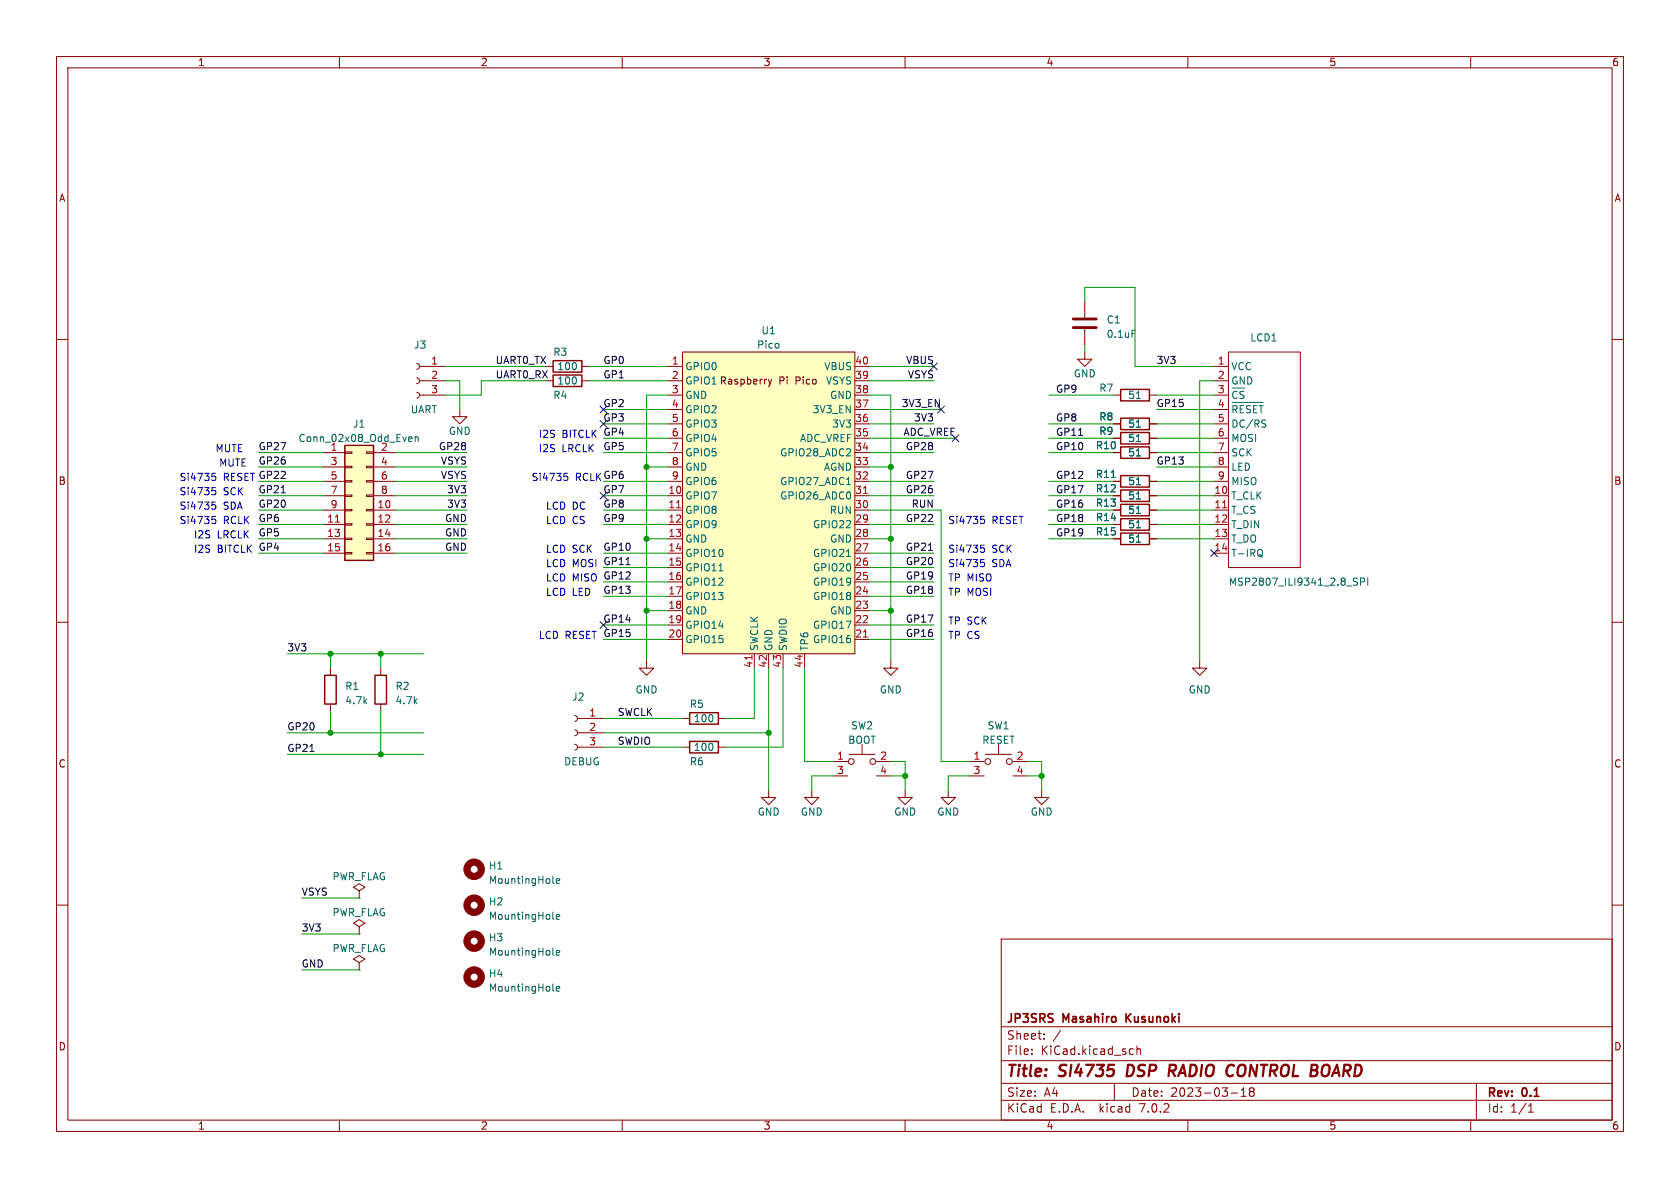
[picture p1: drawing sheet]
<svg xmlns="http://www.w3.org/2000/svg" width="297mm" height="210mm" viewBox="0 0 297 210" stroke-linecap="round" stroke-linejoin="round" font-family="sans-serif">
<g fill="none" stroke="#840000" stroke-width=".18">
<path d="M10 10h277v190h-277zM12 12h273v186h-273zM60 10v2M110 10v2M160 10v2M210 10v2M260 10v2M10 60h2M191.8 53.3v2.8M191.8 58.2v2.8M285 60h2M61 79.9h1.2v.2h-1.2z"/>
<path d="M64.8 79.9h1.2v.2h-1.2zM73.7 69.3l.3 .2 .2 .4-.2 .3-.3 .2M73.7 66.8l.3 .2 .2 .3-.2 .4-.3 .1M73.7 64.3l.3 .1 .2 .4-.2 .3-.3 .2M74.2 69.9h4.5M74.2 67.3h4.5M74.2 64.8h4.5M81.3 72.4v1.3h1.2l-1.2 1.2-1.3-1.2h1.3M96.5 67.3h1.3M96.5 64.8h1.3M102.9 67.3h1.2M102.9 64.8h1.2"/>
<path d="M118.1 77.5h2.5M118.1 69.9h2.5M118.1 67.3h2.5M118.1 64.8h2.5M118.1 72.4h2.5M118.1 74.9h2.5M120.6 62.2h30.5v53.4h-30.5zM135.8 67.1l.3 .8M136.1 67.9l-.3 .4M136.4 67.1l-.3 .8M151.1 77.5h2.6M151.1 69.9h2.6"/>
<path d="M151.1 67.3h2.6M151.1 64.8h2.6M151.1 72.4h2.6M151.1 74.9h2.6M191.8 62.2v1.3h1.2l-1.2 1.3-1.3-1.3h1.3M196.8 77.5h1.3M196.8 69.9h1.3M196.8 74.9h1.3M203.2 77.5h1.3M203.2 69.9h1.3M203.2 74.9h1.3M214.6 77.5h2.6"/>
<path d="M214.6 69.9h2.6M214.6 67.3h2.6M214.6 64.8h2.6M214.6 72.4h2.6M214.6 74.9h2.6M217.2 62.2h12.7v38.1h-12.7zM57.1 87.6h3.9M57.1 85.1h3.9M57.1 95.3h3.9M57.1 90.2h3.9M57.1 92.7h3.9M57.1 97.8h3.9"/>
<path d="M57.1 80h3.9M57.1 82.6h3.9M61 97.7h1.2v.2h-1.2zM61 95.1h1.2v.3h-1.2zM61 92.6h1.2v.2h-1.2zM61 90h1.2v.3h-1.2zM61 87.5h1.2v.3h-1.2zM61 85h1.2v.2h-1.2zM61 82.4h1.2v.3h-1.2zM64.8 97.7h1.2v.2h-1.2zM64.8 95.1h1.2v.3h-1.2zM64.8 92.6h1.2v.2h-1.2z"/>
<path d="M64.8 90h1.2v.3h-1.2zM64.8 87.5h1.2v.3h-1.2zM64.8 85h1.2v.2h-1.2zM64.8 82.4h1.2v.3h-1.2zM66 87.6h3.8M66 85.1h3.8M66 95.3h3.8M66 90.2h3.8M66 92.7h3.8M66 97.8h3.8M66 80h3.8M66 82.6h3.8"/>
<path d="M118.1 87.6h2.5M118.1 85.1h2.5M118.1 95.3h2.5M118.1 90.2h2.5M118.1 92.7h2.5M118.1 97.8h2.5M118.1 80h2.5M118.1 82.6h2.5M151.1 87.6h2.6M151.1 85.1h2.6M151.1 95.3h2.6M151.1 90.2h2.6"/>
<path d="M151.1 92.7h2.6M151.1 97.8h2.6M151.1 80h2.6M151.1 82.6h2.6M196.8 87.6h1.3M196.8 85.1h1.3M196.8 95.3h1.3M196.8 90.2h1.3M196.8 92.7h1.3M196.8 80h1.3M203.2 87.6h1.3M203.2 85.1h1.3"/>
<path d="M203.2 95.3h1.3M203.2 90.2h1.3M203.2 92.7h1.3M203.2 80h1.3M214.6 87.6h2.6M214.6 85.1h2.6M214.6 95.3h2.6M214.6 90.2h2.6M214.6 92.7h2.6M214.6 97.8h2.6M214.6 80h2.6M214.6 82.6h2.6"/>
<path d="M10 110h2M58.4 118.1v1.3M67.3 118.1v1.3M114.3 116.8v1.3h1.3l-1.3 1.3-1.3-1.3h1.3M118.1 100.3h2.5M118.1 102.9h2.5M118.1 105.4h2.5M118.1 108h2.5M118.1 110.5h2.5M118.1 113h2.5M133.3 115.6v2.5M135.9 115.6v2.5"/>
<path d="M138.4 115.6v2.5M142.2 115.6v2.5M151.1 100.3h2.6M151.1 102.9h2.6M151.1 105.4h2.6M151.1 108h2.6M151.1 110.5h2.6M151.1 113h2.6M157.5 116.8v1.3h1.2l-1.2 1.3-1.3-1.3h1.3M212.1 116.8v1.3h1.3l-1.3 1.3-1.3-1.3h1.3M285 110h2M58.4 124.5v1.2"/>
<path d="M67.3 124.5v1.2M101.6 131.6l.4 .1 .1 .4-.2 .4-.3 .1M101.6 129l.4 .2 .1 .4-.2 .3-.3 .1M101.6 126.5l.4 .1 .1 .4-.2 .4-.3 .1M102.1 132.1h4.6M102.1 129.5h4.6M102.1 127h4.6M120.6 132.1h1.3M120.6 127h1.3M127 132.1h1.3M127 127h1.3M135.9 139.7v1.3h1.3l-1.3 1.2-1.3-1.2h1.3"/>
<path d="M143.5 139.7v1.3h1.3l-1.3 1.2-1.3-1.2h1.3M147.3 134.6h2.6M147.3 137.2h2.6M150.1 133.4h4.6M152.4 131.6v1.8M154.9 134.6h2.6M154.9 137.2h2.6M160 139.7v1.3h1.3l-1.3 1.2-1.3-1.2h1.3M167.6 139.7v1.3h1.3l-1.3 1.2-1.2-1.2h1.2M171.4 134.6h2.6M171.4 137.2h2.6M174.2 133.4h4.6"/>
<path d="M176.5 131.6v1.8M179.1 134.6h2.5M179.1 137.2h2.5M184.1 139.7v1.3h1.3l-1.3 1.2-1.2-1.2h1.2M10 160h2M63.5 157.5l1-.7-1-.6-1 .6 1 .7v1.3M63.5 158.8h.1M285 160h2M63.5 170.2l1-.7-1-.6-1 .6 1 .7v1.3M63.5 171.5h.1M63.5 163.8l1-.6-1-.6-1 .6 1 .6v1.3M63.5 165.1h.1"/>
<path d="M177 166h108v32h-108zM60 198v2M110 198v2M160 198v2M177 194.5h108M177 191.5h108M177 187.5h108M177 181.5h108M182.4 186.3v.1M182.4 185.5v.1M184.6 183.6v.1M184.6 182.8v.1"/>
<path d="M197 191.5v3M199.9 185.4l.5 .1M200.4 186.3l-.5 .1M201 185.5l.2-.1 .4 .1v.9M201 184.9v1.5M210 198v2M217.6 193.2h1.2M219.4 193.8h.9M219.4 192.7l.5-.4v1.5M221.1 192.9l-.2 .3v.5l.2 .1h.3l.3-.3-.1-.4-.2-.2M221.1 192.9l-.2-.2 .2-.4h.3l.3 .3-.3 .3M221.1 192.9h.3"/>
<path d="M260 198v2M261 191.5v6.5M270.2 196.6h.9M270.2 195.5l.4-.4v1.5"/>
<circle cx="150.5" cy="134.6" r=".51"/>
<circle cx="154.3" cy="134.6" r=".51"/>
<circle cx="174.6" cy="134.6" r=".51"/>
<circle cx="178.4" cy="134.6" r=".51"/>
</g>
<path d="M206.7 189.3h.8M207.6 188.2h-.8l-.2 2" fill="none" stroke="#840000" stroke-width=".4"/>
<g fill="none" stroke="#840000" stroke-width=".25">
<path d="M61 78.7h5v20.4h-5zM97.8 63.8h5.1v2h-5.1zM97.8 66.3h5.1v2h-5.1zM198.1 76.5h5.1v2h-5.1zM198.1 68.8h5.1v2.1h-5.1zM198.1 79h5.1v2h-5.1zM198.1 73.9h5.1v2h-5.1zM198.1 86.6h5.1v2h-5.1zM198.1 84.1h5.1v2h-5.1zM198.1 94.2h5.1v2.1h-5.1zM198.1 91.7h5.1v2h-5.1zM198.1 89.2h5.1v2h-5.1z"/>
<path d="M57.4 119.4h2v5.1h-2zM66.3 119.4h2v5.1h-2zM121.9 131.1h5.1v2h-5.1zM121.9 126h5.1v2h-5.1z"/>
</g>
<g fill="none" stroke="#006464" stroke-width=".18">
<path d="M200.1 58.4h.6M72.4 77.2l.4 .1v.2l-.6 .1M72.8 78l-.4 .1M73.4 77.3l.2-.1 .3 .1v.8M73.4 77.2v.9M200.9 78.1h.7M200.9 70.4h.7M200.9 75.5h.7M217.8 71.1h5.5M218 71.7v1.3M218.7 69.3l-.4-.1-.3 .3M219.3 71.7v1.3"/>
<path d="M219.9 69.2h-.5l-.2 .2M221.6 71.7v1.3M222.6 71.7h.7M222.9 71.7v1.3M223.7 75l.1 .2-.1 .3M149.7 85.7h.7M149.7 98.4h.7M200.9 88.2h.7M200.9 85.7h.7M200.9 95.8h.7M200.9 93.3h.7M200.9 90.8h.7"/>
<path d="M200.9 80.6h.7M223 97.2a.9 .9 0 0 1 0 1.1l.2 .2M239.5 102.8l.4 .1 .1 .3-.3 .3h-.3M239.5 102.2h.5M240.5 102.9l.6-.1 .2-.2-.1-.3-.7-.1v1.3M241.8 102.2v1.3M97.8 156.1l.1 .1M98.3 155.7l.6-.1v-.2l-.4-.1-.2 .2 .1 .6h.5M97.8 168.8l.1 .1M97.8 162.5h.1M97.8 175.2h.1M98.3 168.4l.6-.1v-.2l-.4-.1-.2 .2 .1 .6h.5"/>
<path d="M98.3 162.1l.6-.1v-.3h-.4l-.2 .1 .1 .7h.5M98.3 174.8l.6-.1v-.3h-.4l-.2 .1 .1 .7h.5"/>
</g>
<g fill="none" stroke="#840000" stroke-width="1.3">
<circle cx="83.8" cy="153.7" r="1.27"/>
<circle cx="83.8" cy="160" r="1.27"/>
<circle cx="83.8" cy="172.7" r="1.27"/>
<circle cx="83.8" cy="166.4" r="1.27"/>
</g>
<path d="M59.3 92.3h.7M119.6 89.8h.7M152.6 87.2h.8M216.1 89.8h.8M132.9 115.9v.7M152.6 112.6h.8" fill="none" stroke="#a90000" stroke-width=".18"/>
<g fill="#ffffc2" stroke="#ffffc2" stroke-width=".18">
<path d="M61 78.7h5v20.4h-5z"/>
<path d="M120.6 62.2h30.5v53.4h-30.5z"/>
</g>
<path d="M189.7 57.9h4.1M189.7 56.4h4.1" fill="none" stroke="#840000" stroke-width=".51"/>
<path d="M164.1 97.3h.8" fill="none" stroke="#0f0f0f" stroke-width=".18"/>
<g fill="none" stroke="#0000c2" stroke-width=".18">
<path d="M37.5 83.7h.6M37.5 86.2h.6M37.5 91.3h.6M37.5 88.7h.6M37.6 84.1h.3l.3 .3-.1 .4-.5 .1M37.6 86.7h.3l.3 .2-.1 .5-.5 .1M37.6 89.2h.3l.3 .3-.1 .4-.5 .1M37.6 91.8h.3l.3 .2-.1 .4-.5 .2M99.7 83.7h.6M99.8 84.1h.3l.3 .3-.1 .4-.5 .1M173.4 96.4h.6M173.4 98.9h.6"/>
<path d="M173.4 91.3h.6M173.5 96.8h.3l.3 .3-.1 .4-.5 .1M173.5 91.8h.3l.3 .2-.1 .4-.5 .2M173.5 99.4h.3l.3 .2-.1 .5-.5 .1"/>
</g>
<g fill="none" stroke="#009600" stroke-width=".18">
<path d="M191.8 53.3v-2.5h8.9v14h13.9M78.7 67.3h2.6v5.1M78.7 64.8h17.8M96.5 67.3h-11.4v2.6h-6.4M104.1 67.3h14M104.1 64.8h14M106.7 77.5h11.4M106.7 74.9h11.4M106.7 72.4h11.4M118.1 69.9h-3.8v46.9M153.7 67.3h11.4M153.7 77.5h15.2"/>
<path d="M153.7 64.8h11.4M153.7 69.9h3.8v46.9M153.7 74.9h11.4M153.7 72.4h12.7M185.4 77.5h11.4M185.4 69.9h11.4M185.4 74.9h11.4M191.8 61v1.2M204.5 77.5h10.1M204.5 69.9h10.1M204.5 74.9h10.1M204.5 72.4h10.1"/>
<path d="M214.6 67.3h-2.5v49.5M45.7 92.7h11.4M45.7 90.2h11.4M45.7 85.1h11.4M45.7 82.6h11.4M45.7 87.6h11.4M45.7 80h11.4M45.7 95.3h11.4M45.7 97.8h11.4M69.8 92.7h12.7M69.8 90.2h12.7M69.8 85.1h12.7"/>
<path d="M69.8 82.6h12.7M69.8 87.6h12.7M69.8 80h12.7M69.8 95.3h12.7M69.8 97.8h12.7M106.7 92.7h11.4M106.7 90.2h11.4M106.7 85.1h11.4M106.7 87.6h11.4M106.7 80h11.4M106.7 97.8h11.4M114.3 82.6h3.8"/>
<path d="M114.3 95.3h3.8M153.7 92.7h11.4M153.7 90.2h12.7v44.4h5M153.7 85.1h11.4M153.7 82.6h3.8M153.7 87.6h11.4M153.7 80h11.4M153.7 95.3h3.8M153.7 97.8h11.4M185.4 92.7h11.4M185.4 90.2h11.4M185.4 85.1h11.4"/>
<path d="M185.4 87.6h11.4M185.4 80h11.4M185.4 95.3h11.4M204.5 92.7h10.1M204.5 90.2h10.1M204.5 85.1h10.1M204.5 82.6h10.1M204.5 87.6h10.1M204.5 80h10.1M204.5 95.3h10.1M50.8 115.6h24.1M58.4 115.6v2.5"/>
<path d="M67.3 115.6v2.5M106.7 110.5h11.4M106.7 105.4h11.4M106.7 100.3h11.4M106.7 102.9h11.4M106.7 113h11.4M114.3 108h3.8M133.3 118.1v8.9h-5M135.9 118.1v21.6M138.4 118.1v14h-10.1M142.2 118.1v16.5h5.1M153.7 108h3.8"/>
<path d="M153.7 110.5h11.4M153.7 105.4h11.4M153.7 100.3h11.4M153.7 102.9h11.4M153.7 113h11.4M50.8 133.4h24.1M50.8 129.5h24.1M58.4 125.7v3.8M67.3 125.7v7.7M106.7 129.5h29.2M106.7 132.1h13.9M106.7 127h13.9"/>
<path d="M147.3 137.2h-3.8v2.5M157.5 137.2h2.5M157.5 134.6h2.5v5.1M171.4 137.2h-3.8v2.5M181.6 134.6h2.5v5.1M181.6 137.2h2.5M53.3 158.8h10.2M53.3 165.1h10.2M53.3 171.5h10.2"/>
</g>
<g fill="none" stroke="#000084" stroke-width=".18">
<path d="M106.1 74.3l1.2 1.2M106.1 71.8l1.2 1.2M107.3 74.3l-1.2 1.2M107.3 71.8l-1.2 1.2M164.5 64.2l1.2 1.2M165.7 64.2l-1.2 1.2M165.8 71.8l1.2 1.2M167 71.8l-1.2 1.2M168.3 76.9l1.2 1.2M169.5 76.9l-1.2 1.2M106.1 87l1.2 1.2M107.3 87l-1.2 1.2"/>
<path d="M214 97.2l1.2 1.2M215.2 97.2l-1.2 1.2M106.1 109.9l1.2 1.2M107.3 109.9l-1.2 1.2"/>
</g>
<g fill="#009600" stroke="#009600" stroke-width=".18">
<circle cx="67.3" cy="115.6" r=".46"/>
<circle cx="58.4" cy="129.5" r=".46"/>
<circle cx="67.3" cy="133.4" r=".46"/>
<circle cx="157.5" cy="82.6" r=".46"/>
<circle cx="157.5" cy="95.3" r=".46"/>
<circle cx="114.3" cy="95.3" r=".46"/>
<circle cx="114.3" cy="108" r=".46"/>
<circle cx="114.3" cy="82.6" r=".46"/>
<circle cx="58.4" cy="115.6" r=".46"/>
<circle cx="160" cy="137.2" r=".46"/>
<circle cx="135.9" cy="129.5" r=".46"/>
<circle cx="184.1" cy="137.2" r=".46"/>
<circle cx="157.5" cy="108" r=".46"/>
</g>
<g font-size="2.8" fill="#840000">
<text x="178" y="190.8">Title:</text>
<text x="187.4" y="190.8">SI4735</text>
<text x="199.9" y="190.8">DSP</text>
<text x="207.9" y="190.8">RADIO CONTROL BOARD</text>
</g>
<g font-size="2.1" fill="#840000">
<text x="178" y="183.9">Sheet:</text>
<text x="178" y="181.1">JP3SRS</text>
<text x="186.2" y="183.9">/</text>
<text x="188" y="181.1">Masahiro</text>
<text x="199.6" y="181.1">Kusunoki</text>
<text x="178" y="186.6">File:</text>
<text x="184" y="186.6">KiCad.kicad_sch</text>
<text x="178" y="196.8">KiCad</text>
<text x="178" y="194">Size:</text>
<text x="184.6" y="194">A4</text>
<text x="185.7" y="196.8">E.D.A.</text>
<text x="194.4" y="196.8">kicad</text>
<text x="200" y="194">Date:</text>
<text x="201.5" y="196.8">7.0.2</text>
<text x="206.9" y="194">2023-03-18</text>
<text x="263" y="194.2">Rev:</text>
<text x="263" y="196.8">Id:</text>
<text x="267" y="196.8">1/1</text>
<text x="269.2" y="194.2">0.1</text>
</g>
<g font-size="1.8" fill="#840000">
<text x="35" y="11.8">1</text>
<text x="85" y="11.8">2</text>
<text x="135" y="11.8">3</text>
<text x="185" y="11.8">4</text>
<text x="235" y="11.8">5</text>
<text x="285" y="11.8">6</text>
<text x="10.4" y="35.8">A</text>
<text x="285.4" y="35.8">A</text>
<text x="137.7" y="68.1">Pi</text>
<text x="140.6" y="68.1">Pico</text>
<text x="10.3" y="85.8">B</text>
<text x="285.3" y="85.8">B</text>
<text x="10.3" y="135.8">C</text>
<text x="285.3" y="135.8">C</text>
<text x="10.3" y="185.8">D</text>
<text x="285.3" y="185.8">D</text>
<text x="35" y="199.8">1</text>
<text x="85" y="199.8">2</text>
<text x="135" y="199.8">3</text>
<text x="185" y="199.8">4</text>
<text x="235" y="199.8">5</text>
<text x="285" y="199.8">6</text>
</g>
<g font-size="1.8" fill="#006464">
<text x="134.6" y="59.2">U1</text>
<text x="195.6" y="57.3">C1</text>
<text x="195.6" y="59.9">0.1uF</text>
<text x="73.1" y="61.8">J3</text>
<text x="97.8" y="63.1">R3</text>
<text x="98.5" y="65.6">100</text>
<text x="121.2" y="65.6">GPIO0</text>
<text x="133.8" y="61.8">Pico</text>
<text x="145.6" y="65.6">VBUS</text>
<text x="217.7" y="65.6">VCC</text>
<text x="221" y="60.5">LCD1</text>
<text x="97.8" y="70.7">R4</text>
<text x="98.5" y="68.1">100</text>
<text x="121.2" y="68.1">GPIO1 Raspberry</text>
<text x="121.2" y="70.7">GND</text>
<text x="145.9" y="68.1">VSYS</text>
<text x="146.6" y="70.7">GND</text>
<text x="189.8" y="66.9">GND</text>
<text x="194.3" y="69.4">R7</text>
<text x="199.4" y="70.7">51</text>
<text x="217.7" y="68.1">GND</text>
<text x="217.7" y="71.3">~{CS}</text>
<text x="62.3" y="75.8">J1</text>
<text x="72.5" y="73.2">UART</text>
<text x="79.3" y="77">GND</text>
<text x="121.2" y="73.2">GPIO2</text>
<text x="121.2" y="75.8">GPIO3</text>
<text x="143.5" y="73.2">3V3_EN</text>
<text x="147" y="75.8">3V3</text>
<text x="194.3" y="77">R9</text>
<text x="194.3" y="74.5">R8</text>
<text x="199.4" y="75.8">51</text>
<text x="217.7" y="73.8">~{RESET}</text>
<text x="217.7" y="75.8">DC/RS</text>
<text x="52.7" y="78.3">Conn_02x08_Odd_Even</text>
<text x="58.4" y="79.8">1</text>
<text x="67.3" y="79.8">2</text>
<text x="121.2" y="78.3">GPIO4</text>
<text x="121.2" y="80.8">GPIO5</text>
<text x="121.2" y="83.4">GND</text>
<text x="137.8" y="80.8">GPIO28_ADC2</text>
<text x="141.3" y="78.3">ADC_VREF</text>
<text x="145.5" y="83.4">AGND</text>
<text x="193.7" y="79.6">R10</text>
<text x="199.4" y="78.3">51</text>
<text x="199.4" y="80.8">51</text>
<text x="217.7" y="78.3">MOSI</text>
<text x="217.7" y="80.8">SCK</text>
<text x="217.7" y="83.4">LED</text>
<text x="121.2" y="88.5">GPIO7</text>
<text x="121.2" y="85.9">GPIO6</text>
<text x="137.8" y="88.5">GPIO26_ADC0</text>
<text x="137.8" y="85.9">GPIO27_ADC1</text>
<text x="193.7" y="87.2">R12</text>
<text x="193.7" y="84.6">R11</text>
<text x="193.7" y="89.7">R13</text>
<text x="199.4" y="88.5">51</text>
<text x="199.4" y="85.9">51</text>
<text x="217.7" y="88.5">T_CLK</text>
<text x="217.7" y="85.9">MISO</text>
<text x="121.2" y="91">GPIO8</text>
<text x="121.2" y="93.5">GPIO9</text>
<text x="143.6" y="93.5">GPIO22</text>
<text x="146.6" y="91">RUN</text>
<text x="193.7" y="94.8">R15</text>
<text x="193.7" y="92.3">R14</text>
<text x="199.4" y="93.5">51</text>
<text x="199.4" y="91">51</text>
<text x="217.7" y="91">T_CS</text>
<text x="217.7" y="93.5">T_DIN</text>
<text x="121.2" y="96.1">GND</text>
<text x="121.2" y="98.6">GPIO10</text>
<text x="121.2" y="101.2">GPIO11</text>
<text x="143.6" y="101.2">GPIO20</text>
<text x="143.6" y="98.6">GPIO21</text>
<text x="146.6" y="96.1">GND</text>
<text x="199.4" y="96.1">51</text>
<text x="217.7" y="96.1">T_DO</text>
<text x="217.7" y="98.6">T-IRQ</text>
<text x="121.2" y="103.7">GPIO12</text>
<text x="121.2" y="106.2">GPIO13</text>
<text x="143.6" y="106.2">GPIO18</text>
<text x="143.6" y="103.7">GPIO19</text>
<text x="217.2" y="103.7">MSP2807_ILI9341_2.8_SPI</text>
<text x="121.2" y="108.8">GND</text>
<text x="121.2" y="111.3">GPIO14</text>
<text x="121.2" y="113.9">GPIO15</text>
<text x="143.6" y="113.9">GPIO16</text>
<text x="143.6" y="111.3">GPIO17</text>
<text x="146.6" y="108.8">GND</text>
<text x="134.2" y="115.1" transform="rotate(-90 134.2 115.1)">SWCLK</text>
<text x="136.7" y="115.1" transform="rotate(-90 136.7 115.1)">GND</text>
<text x="139.3" y="115.1" transform="rotate(-90 139.3 115.1)">SWDIO</text>
<text x="143.1" y="115.1" transform="rotate(-90 143.1 115.1)">TP6</text>
<text x="61" y="122.1">R1</text>
<text x="61" y="124.7">4.7k</text>
<text x="69.9" y="122.1">R2</text>
<text x="69.9" y="124.7">4.7k</text>
<text x="101.1" y="124">J2</text>
<text x="112.3" y="122.7">GND</text>
<text x="121.9" y="125.3">R5</text>
<text x="155.5" y="122.7">GND</text>
<text x="210.1" y="122.7">GND</text>
<text x="122.6" y="127.8">100</text>
<text x="149.9" y="131.6">BOOT</text>
<text x="150.4" y="129.1">SW2</text>
<text x="173.6" y="131.6">RESET</text>
<text x="174.5" y="129.1">SW1</text>
<text x="99.7" y="135.4">DEBUG</text>
<text x="121.9" y="135.4">R6</text>
<text x="122.6" y="132.9">100</text>
<text x="133.9" y="144.3">GND</text>
<text x="141.5" y="144.3">GND</text>
<text x="158" y="144.3">GND</text>
<text x="165.6" y="144.3">GND</text>
<text x="182.2" y="144.3">GND</text>
<text x="58.7" y="155.8">PWR_FLAG</text>
<text x="86.4" y="153.9">H1</text>
<text x="86.4" y="160.2">H2</text>
<text x="86.4" y="156.4">MountingHole</text>
<text x="58.7" y="162.1">PWR_FLAG</text>
<text x="86.4" y="166.6">H3</text>
<text x="86.4" y="162.8">MountingHole</text>
<text x="58.7" y="168.5">PWR_FLAG</text>
<text x="86.4" y="169.1">MountingHole</text>
<text x="86.4" y="172.9">H4</text>
<text x="86.4" y="175.5">MountingHole</text>
</g>
<g font-size="1.8" fill="#a90000">
<text x="76.2" y="64.5">1</text>
<text x="118.7" y="64.5">1</text>
<text x="151.1" y="64.5">40</text>
<text x="215.2" y="64.5">1</text>
<text x="76.2" y="67.1">2</text>
<text x="76.2" y="69.6">3</text>
<text x="118.7" y="67.1">2</text>
<text x="118.7" y="69.6">3</text>
<text x="151.1" y="69.6">38</text>
<text x="151.1" y="67.1">39</text>
<text x="215.2" y="67.1">2</text>
<text x="215.2" y="69.6">3</text>
<text x="118.7" y="72.1">4</text>
<text x="118.7" y="74.7">5</text>
<text x="118.7" y="77.2">6</text>
<text x="151.1" y="77.2">35</text>
<text x="151.1" y="74.7">36</text>
<text x="151.1" y="72.1">37</text>
<text x="215.2" y="72.1">4</text>
<text x="215.2" y="74.7">5</text>
<text x="215.2" y="77.2">6</text>
<text x="58.4" y="82.3">3</text>
<text x="67.3" y="82.3">4</text>
<text x="118.7" y="79.8">7</text>
<text x="118.7" y="82.3">8</text>
<text x="151.1" y="82.3">33</text>
<text x="151.1" y="79.8">34</text>
<text x="215.2" y="79.8">7</text>
<text x="215.2" y="82.3">8</text>
<text x="58.4" y="84.8">5</text>
<text x="58.4" y="87.4">7</text>
<text x="58.4" y="89.9">9</text>
<text x="66.7" y="89.9">10</text>
<text x="67.3" y="84.8">6</text>
<text x="67.3" y="87.4">8</text>
<text x="118.1" y="87.4">10</text>
<text x="118.1" y="89.9">11</text>
<text x="118.7" y="84.8">9</text>
<text x="151.1" y="89.9">30</text>
<text x="151.1" y="87.4">31</text>
<text x="151.1" y="84.8">32</text>
<text x="214.6" y="87.4">10</text>
<text x="214.6" y="89.9">11</text>
<text x="215.2" y="84.8">9</text>
<text x="57.8" y="92.5">11</text>
<text x="57.8" y="95">13</text>
<text x="66.7" y="92.5">12</text>
<text x="66.7" y="95">14</text>
<text x="118.1" y="92.5">12</text>
<text x="118.1" y="95">13</text>
<text x="151.1" y="95">28</text>
<text x="151.1" y="92.5">29</text>
<text x="214.6" y="92.5">12</text>
<text x="214.6" y="95">13</text>
<text x="57.8" y="97.5">15</text>
<text x="66.7" y="97.5">16</text>
<text x="118.1" y="97.5">14</text>
<text x="118.1" y="100.1">15</text>
<text x="151.1" y="100.1">26</text>
<text x="151.1" y="97.5">27</text>
<text x="214.6" y="97.5">14</text>
<text x="118.1" y="102.6">16</text>
<text x="118.1" y="105.2">17</text>
<text x="118.1" y="107.7">18</text>
<text x="151.1" y="107.7">23</text>
<text x="151.1" y="105.2">24</text>
<text x="151.1" y="102.6">25</text>
<text x="118.1" y="110.2">19</text>
<text x="118.1" y="112.8">20</text>
<text x="151.1" y="112.8">21</text>
<text x="151.1" y="110.2">22</text>
<text x="133.1" y="118.1" transform="rotate(-90 133.1 118.1)">41</text>
<text x="135.6" y="118.1" transform="rotate(-90 135.6 118.1)">42</text>
<text x="138.2" y="118.1" transform="rotate(-90 138.2 118.1)">43</text>
<text x="142" y="118.1" transform="rotate(-90 142 118.1)">44</text>
<text x="104.1" y="126.7">1</text>
<text x="104.1" y="129.3">2</text>
<text x="104.1" y="131.8">3</text>
<text x="147.9" y="134.4">1</text>
<text x="147.9" y="136.9">3</text>
<text x="155.5" y="134.4">2</text>
<text x="155.5" y="136.9">4</text>
<text x="172.1" y="134.4">1</text>
<text x="172.1" y="136.9">3</text>
<text x="179.7" y="134.4">2</text>
<text x="179.7" y="136.9">4</text>
</g>
<g font-size="1.8" fill="#0f0f0f">
<text x="87.6" y="64.4">UART0_TX</text>
<text x="106.7" y="64.4">GP0</text>
<text x="160.1" y="64.4">VBUS</text>
<text x="204.5" y="64.4">3V3</text>
<text x="87.6" y="67">UART0_RX</text>
<text x="106.7" y="67">GP1</text>
<text x="160.4" y="67">VSYS</text>
<text x="186.7" y="69.5">GP9</text>
<text x="106.7" y="72">GP2</text>
<text x="106.7" y="74.6">GP3</text>
<text x="159.3" y="72">3V3_EN</text>
<text x="159.6" y="77.1">ADC_VREF</text>
<text x="161.5" y="74.6">3V3</text>
<text x="186.7" y="74.6">GP8</text>
<text x="186.7" y="77.1">GP11</text>
<text x="204.5" y="72">GP15</text>
<text x="45.7" y="82.2">GP26</text>
<text x="45.7" y="79.7">GP27</text>
<text x="77.5" y="79.7">GP28</text>
<text x="77.8" y="82.2">VSYS</text>
<text x="106.7" y="79.7">GP5</text>
<text x="160" y="79.7">GP28</text>
<text x="186.7" y="79.7">GP10</text>
<text x="204.5" y="82.2">GP13</text>
<text x="45.7" y="89.8">GP20</text>
<text x="45.7" y="87.3">GP21</text>
<text x="77.8" y="84.7">VSYS</text>
<text x="78.9" y="87.3">3V3</text>
<text x="78.9" y="89.8">3V3</text>
<text x="106.7" y="89.8">GP8</text>
<text x="106.7" y="87.3">GP7</text>
<text x="160" y="87.3">GP26</text>
<text x="160" y="84.7">GP27</text>
<text x="161" y="89.8">RUN</text>
<text x="186.7" y="84.7">GP12</text>
<text x="186.7" y="87.3">GP17</text>
<text x="186.7" y="89.8">GP16</text>
<text x="45.7" y="92.4">GP6</text>
<text x="45.7" y="94.9">GP5</text>
<text x="78.6" y="94.9">GND</text>
<text x="78.6" y="92.4">GND</text>
<text x="106.7" y="92.4">GP9</text>
<text x="160" y="92.4">GP22</text>
<text x="186.7" y="92.4">GP18</text>
<text x="186.7" y="94.9">GP19</text>
<text x="78.6" y="97.4">GND</text>
<text x="106.7" y="97.4">GP10</text>
<text x="160" y="100">GP20</text>
<text x="160" y="97.4">GP21</text>
<text x="106.7" y="105.1">GP13</text>
<text x="160" y="102.5">GP19</text>
<text x="160" y="105.1">GP18</text>
<text x="106.7" y="110.1">GP14</text>
<text x="160" y="110.1">GP17</text>
<text x="160" y="112.7">GP16</text>
<text x="50.8" y="115.2">3V3</text>
<text x="50.8" y="129.2">GP20</text>
<text x="109.2" y="126.7">SWCLK</text>
<text x="109.2" y="131.7">SWDIO</text>
<text x="50.8" y="133">GP21</text>
<text x="53.3" y="158.4">VSYS</text>
<text x="53.3" y="164.8">3V3</text>
<text x="53.3" y="171.1">GND</text>
</g>
<g font-size="1.8" fill="#0000c2">
<text x="95.2" y="77.5">I2S</text>
<text x="99.4" y="77.5">BITCLK GP4</text>
<text x="38.1" y="80">MUTE</text>
<text x="38.7" y="82.6">MUTE</text>
<text x="95.2" y="80">I2S</text>
<text x="99.4" y="80">LRCLK</text>
<text x="31.7" y="87.6">Si4735</text>
<text x="31.7" y="85.1">Si4735</text>
<text x="39.5" y="87.6">SCK</text>
<text x="39.5" y="85.1">RESET GP22</text>
<text x="94" y="85.1">Si4735</text>
<text x="101.7" y="85.1">RCLKGP6</text>
<text x="31.7" y="92.7">Si4735</text>
<text x="31.7" y="90.2">Si4735</text>
<text x="34.3" y="95.3">I2S</text>
<text x="38.4" y="95.3">LRCLK</text>
<text x="39.5" y="92.7">RCLK</text>
<text x="39.5" y="90.2">SDA</text>
<text x="96.5" y="92.7">LCD CS</text>
<text x="96.5" y="90.2">LCD DC</text>
<text x="167.6" y="92.7">Si4735</text>
<text x="175.4" y="92.7">RESET</text>
<text x="34.3" y="97.8">I2S</text>
<text x="38.4" y="97.8">BITCLK GP4</text>
<text x="96.5" y="100.3">LCD MOSI GP11</text>
<text x="96.5" y="97.8">LCD SCK</text>
<text x="167.6" y="97.8">Si4735</text>
<text x="167.6" y="100.3">Si4735</text>
<text x="175.4" y="97.8">SCK</text>
<text x="175.4" y="100.3">SDA</text>
<text x="96.5" y="102.9">LCD MISO GP12</text>
<text x="96.5" y="105.4">LCD LED</text>
<text x="167.6" y="102.9">TP MISO</text>
<text x="167.6" y="105.4">TP MOSI</text>
<text x="95.2" y="113">LCD RESET GP15</text>
<text x="167.6" y="113">TP CS</text>
<text x="167.6" y="110.5">TP SCK</text>
</g>
</svg>
